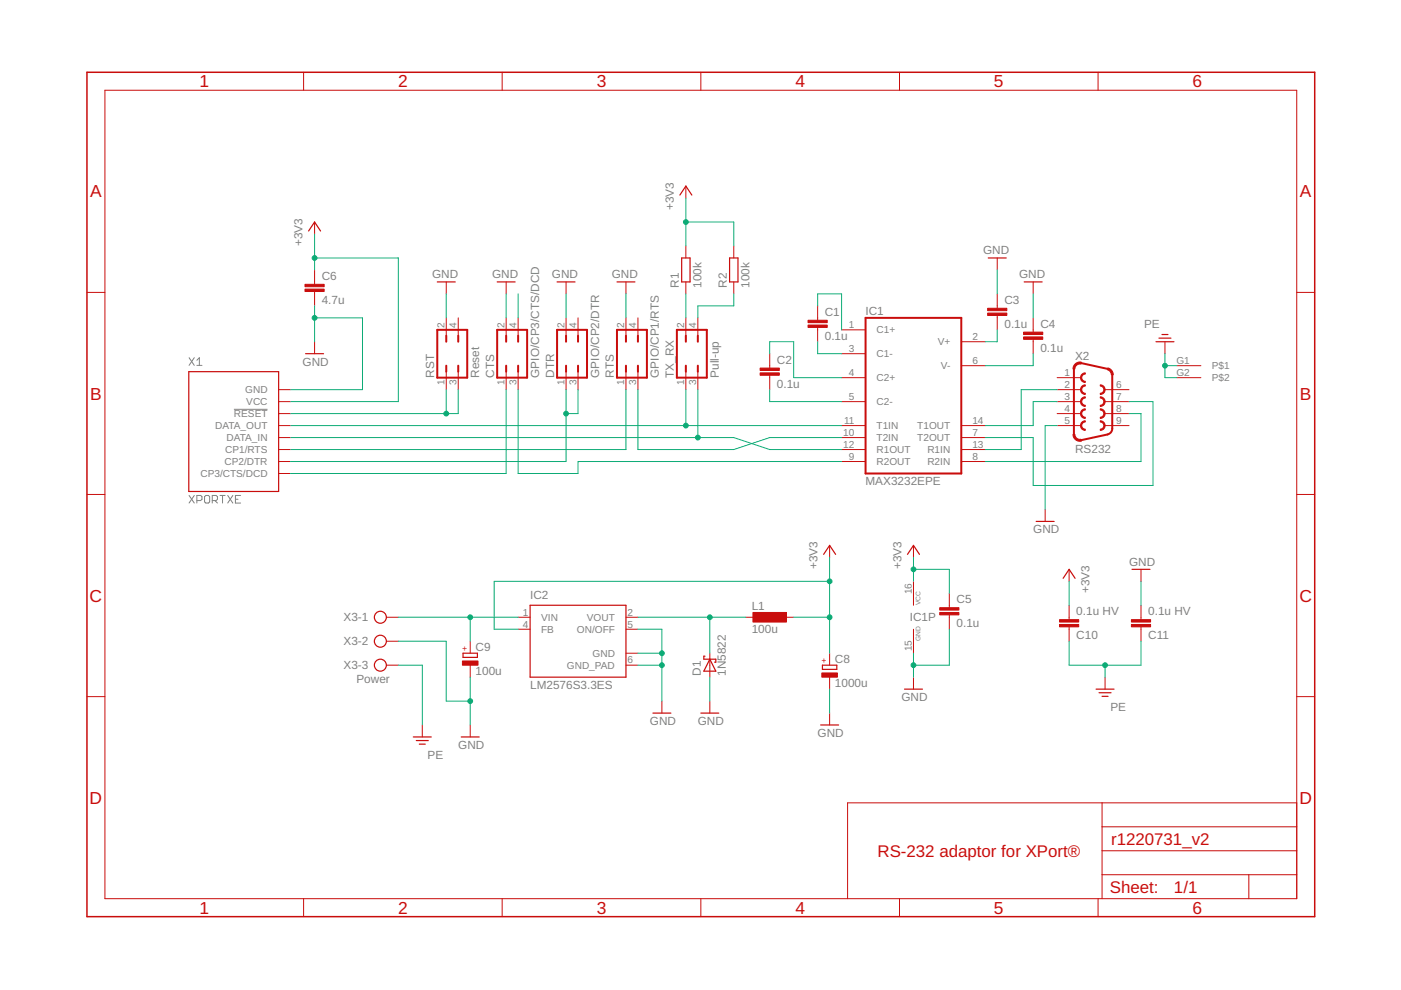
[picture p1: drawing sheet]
<svg xmlns="http://www.w3.org/2000/svg" width="297mm" height="210mm" viewBox="0 0 297 210" stroke-linecap="round" stroke-linejoin="round" font-family="sans-serif">
<g fill="none" stroke="#808080" stroke-width=".21">
<path d="M40.1 75.8l1.1 1.7M41.2 75.8l-1.1 1.7M41.7 76.4l.6-.6v1.7M41.7 77.5h1.1M49.6 86.8h7.1M40.1 105.1l1.1 1.6M41.2 105.1l-1.1 1.6M41.7 106.1h.8l.3-.2v-.6l-.3-.2h-.8v1.6M43.4 105.3l.2-.2h.6l.2 .2v1.1l-.2 .3h-.6l-.2-.3zM45 106.1h.8l.3-.2v-.6l-.3-.2h-.8v1.6M45.6 106.1l.5 .6M46.7 105.1h1"/>
<path d="M47.2 105.1v1.6M48.3 105.1l1.1 1.6M49.4 105.1l-1.1 1.6M49.9 105.9h.6M51 105.1h-1.1v1.6h1.1"/>
</g>
<g fill="none" stroke="#c90d0c" stroke-width=".21">
<path d="M22.2 19.1h252.7v171.4h-252.7zM64.4 15.3v3.8M106.5 15.3v3.8M148.6 15.3v3.8M190.7 15.3v3.8M232.8 15.3v3.8M145.4 39.5v2.5M66.7 47.1v2.5M66.7 57.2v3.1M94.6 59.8v2.5M107.3 59.8v2.5M120 59.8v2.5"/>
<path d="M132.7 59.8v2.5M145.4 52.2v2.5M145.4 59.8v2.5M155.6 52.2v2.5M155.6 59.8v2.5M211.4 54.7v2.5M219.1 59.8v2.5M18.4 62h3.8M66.7 61.8v3.1M66.7 72.5v2.5M94.6 67.4v3.8M94.6 78.8v3.8"/>
<path d="M97.2 67.4v3.8M97.2 78.8v3.8M107.3 67.4v3.8M107.3 78.8v3.8M109.9 67.4v3.8M109.9 78.8v3.8M120 67.4v3.8M120 78.8v3.8M122.6 67.4v3.8M122.6 78.8v3.8M132.7 67.4v3.8M132.7 78.8v3.8"/>
<path d="M135.3 67.4v3.8M135.3 78.8v3.8M145.4 67.4v3.8M145.4 78.8v3.8M148 67.4v3.8M148 78.8v3.8M163.2 75v3M163.2 79.6v3M173.4 64.9v3M173.4 69.4v3.1M178.4 69.9h5.1M178.4 75h5.1"/>
<path d="M203.8 72.5h5.1M203.8 77.5h5.1M211.4 62.3v3.1M211.4 66.9v3M219.1 67.4v3M219.1 71.9v3.1M247 72.5v2.5M249.5 77.5h5.1M274.9 62h3.8M59.1 82.6h2.5M59.1 85.2h2.5M59.1 87.7h2.5"/>
<path d="M59.1 90.2h2.5M59.1 92.8h2.5M59.1 95.3h2.5M59.1 97.9h2.5M178.4 85.2h5.1M178.4 90.2h5.1M178.4 92.8h5.1M178.4 95.3h5.1M178.4 97.9h5.1M178.4 80.1h5.1M203.8 90.2h5.1M203.8 92.8h5.1"/>
<path d="M203.8 95.3h5.1M203.8 97.9h5.1M224.1 82.6h5.1M224.1 85.2h5.1M224.1 87.7h5.1M224.1 90.2h5.1M224.1 80.1h5.1M234.3 82.6h5.1M234.3 85.2h5.1M234.3 87.7h5.1M234.3 90.2h5.1M249.5 80.1h5.1"/>
<path d="M18.4 104.8h3.8M59.1 100.4h2.5M175.9 115.6v2.6M193.7 115.6v2.6M221.6 108v2.6M274.9 104.8h3.8M81.9 130.9h2.6M81.9 136h2.6M99.7 136v2.5M109.9 130.9h2.5M109.9 133.4h2.5M132.7 130.9h2.6"/>
<path d="M132.7 133.4h2.6M132.7 138.5h2.6M150.5 138.5v5.1M158.1 130.9h2.6M165.7 130.9h2.6M175.9 138.5v2.5M193.7 123.3v5M193.7 133.4v5.1M201.3 125.8v3M201.3 130.4v3M226.7 120.7v2.6M226.7 128.3v3.1"/>
<path d="M226.7 132.9v3.1M241.9 120.7v2.6M241.9 128.3v3.1M241.9 132.9v3.1M18.4 147.7h3.8M81.9 141h2.6M89.5 153.7v2.6M99.7 141v2.6M99.7 153.7v2.6M132.7 141h2.6M140.3 148.7v2.5M150.5 148.7v2.5"/>
<path d="M175.9 143.6v2.5M175.9 151.2v2.5M193.7 143.6v2.5M234.3 143.6v2.5M274.9 147.7h3.8M233.7 170.2v20.3M233.7 175.3h41.2M274.9 170.2h-95.2v20.3M64.4 190.5v3.9M106.5 190.5v3.9M148.6 190.5v3.9M190.7 190.5v3.9"/>
<path d="M232.8 190.5v3.9M233.7 185.5h41.2M233.7 180.4h41.2M264.8 185.5v5"/>
</g>
<path d="M18.4 15.3h260.3v179.1h-260.3z" fill="none" stroke="#c90d0c" stroke-width=".32"/>
<g fill="none" stroke="#c90d0c" stroke-width=".25">
<path d="M65.4 49l1.3-1.9 1.3 1.9M92.7 59.8h3.8M105.4 59.8h3.8M118.1 59.8h3.8M130.8 59.8h3.8M144.1 41.4l1.3-1.9 1.3 1.9M144.5 54.7h1.8v5.1h-1.8zM154.7 54.7h1.8v5.1h-1.8zM209.5 54.7h3.8M217.1 59.8h3.9M40 78.8h19.1v25.4h-19.1zM64.8 75h3.8"/>
<path d="M245.1 72.5h3.8M245.7 71.7h2.6M246.4 70.9h1.2M174.6 117.5l1.3-1.9 1.3 1.9M192.4 117.5l1.3-1.9 1.2 1.9M219.7 110.6h3.8M98.2 138.5h3v.9h-3zM112.4 128.3h20.3v15.3h-20.3zM149.5 139.1h-.3v.7h2.6v.6h-.3M150.5 139.8l1.3 2.5h-2.6zM225.4 122.6l1.3-1.9 1.2 1.9M240 120.7h3.8"/>
<path d="M87.6 156.3h3.8M88.3 157h2.5M88.9 157.8h1.3M97.8 156.3h3.8M138.4 151.2h3.8M148.6 151.2h3.8M174 153.7h3.8M174.4 141h3v.9h-3zM191.8 146.1h3.8M232.4 146.1h3.8M233 146.9h2.6M233.7 147.6h1.2"/>
<circle cx="80.6" cy="130.9" r="1.27"/>
<circle cx="80.6" cy="136" r="1.27"/>
<circle cx="80.6" cy="141" r="1.27"/>
</g>
<g fill="none" stroke="#c90d0c" stroke-width=".42">
<path d="M92.7 69.9h6.4v10.2h-6.4zM94.6 71.2v1.3M94.6 77.5v1.3M97.2 71.2v1.3M97.2 77.5v1.3M105.4 69.9h6.4v10.2h-6.4zM107.3 71.2v1.3M107.3 77.5v1.3M109.9 71.2v1.3M109.9 77.5v1.3M118.1 69.9h6.4v10.2h-6.4zM120 71.2v1.3"/>
<path d="M120 77.5v1.3M122.6 71.2v1.3M122.6 77.5v1.3M130.8 69.9h6.4v10.2h-6.4zM132.7 71.2v1.3M132.7 77.5v1.3M135.3 71.2v1.3M135.3 77.5v1.3M143.5 69.9h6.4v10.2h-6.4zM145.4 71.2v1.3M145.4 77.5v1.3M148 71.2v1.3"/>
<path d="M148 77.5v1.3M183.5 67.4h20.3v33h-20.3zM227.7 78.2v13.9M229.2 77l5.6 1.2M235.8 79.5v11.4l-.1 .5-.4 .5-.5 .2-5.6 1.2"/>
</g>
<g fill="#c90d0c" stroke="#c90d0c" stroke-width=".21">
<path d="M229.4 81.9l.6-.3h.1v.3a.76 .76 0 0 0-.8 .7 .76 .76 0 0 0 .8 .8v.2a1.01 1.01 0 0 1-1-.6 1.01 1.01 0 0 1 .3-1.1z" fill-rule="evenodd"/>
<path d="M233.3 81.6a1.02 1.02 0 0 1 1 1 1.02 1.02 0 0 1-1 1v-.2a.76 .76 0 0 0 .7-.8 .76 .76 0 0 0-.7-.7z" fill-rule="evenodd"/>
<path d="M229.4 79.3l.6-.2h.1v.2a.76 .76 0 0 0-.8 .8 .76 .76 0 0 0 .8 .7v.3a1.01 1.01 0 0 1-1-.7 1.01 1.01 0 0 1 .3-1.1z" fill-rule="evenodd"/>
<path d="M233.3 86.7a1.02 1.02 0 0 1 1 1 1.02 1.02 0 0 1-1 1v-.2a.76 .76 0 0 0 .7-.8 .76 .76 0 0 0-.7-.8z" fill-rule="evenodd"/>
<path d="M229.4 84.4l.6-.3h.1v.3a.76 .76 0 0 0-.8 .8 .76 .76 0 0 0 .8 .7v.3a1.01 1.01 0 0 1-1-.7 1.01 1.01 0 0 1 .3-1.1z" fill-rule="evenodd"/>
<path d="M233.3 84.1a1.02 1.02 0 0 1 1 1.1 1.02 1.02 0 0 1-1 1v-.3a.76 .76 0 0 0 .7-.7 .76 .76 0 0 0-.7-.8z" fill-rule="evenodd"/>
<path d="M229.4 86.9l.6-.2h.1v.2a.76 .76 0 0 0-.8 .8 .76 .76 0 0 0 .8 .8v.2a1.01 1.01 0 0 1-1-.6 1.01 1.01 0 0 1 .3-1.2z" fill-rule="evenodd"/>
<path d="M233.3 89.2a1.02 1.02 0 0 1 1 1 1.02 1.02 0 0 1-1 1v-.2a.76 .76 0 0 0 .7-.8 .76 .76 0 0 0-.7-.7z" fill-rule="evenodd"/>
<path d="M229.4 89.5l.6-.3h.1v.3a.76 .76 0 0 0-.8 .7 .76 .76 0 0 0 .8 .8v.2a1.01 1.01 0 0 1-1-.6 1.01 1.01 0 0 1 .3-1.1z" fill-rule="evenodd"/>
<path d="M227.9 77.2l.6-.4h.8l-.1 .4-.8 .1-.4 .4-.1 .5h-.4l.1-.5z" fill-rule="evenodd"/>
<path d="M234.9 78l.4 .2 .5 .5 .2 .8h-.4l-.3-.8-.5-.3z" fill-rule="evenodd"/>
<path d="M227.5 92.1h.4l.1 .5 .4 .4 .8 .1 .1 .4a1.46 1.46 0 0 1-1.8-1.4z" fill-rule="evenodd"/>
</g>
<g fill="#c90d0c" stroke="#c90d0c" stroke-width=".21">
<path d="M171.3 68.9h4.1v.5h-4.1z"/>
<path d="M171.3 67.9h4.1v.5h-4.1z"/>
<path d="M161.2 79.1h4v.5h-4z"/>
<path d="M161.2 78h4v.5h-4z"/>
<path d="M209.4 66.4h4.1v.5h-4.1z"/>
<path d="M209.4 65.4h4.1v.5h-4.1z"/>
<path d="M217 71.4h4.1v.5h-4.1z"/>
<path d="M217 70.4h4.1v.5h-4.1z"/>
<path d="M199.2 129.9h4.1v.5h-4.1z"/>
<path d="M199.2 128.8h4.1v.5h-4.1z"/>
<path d="M64.7 61.3h4v.5h-4z"/>
<path d="M64.7 60.3h4v.5h-4z"/>
<path d="M174.2 142.7h3.3v.9h-3.3z"/>
<path d="M98 140.1h3.3v.9h-3.3z"/>
<path d="M224.6 131.4h4.1v.5h-4.1z"/>
<path d="M224.6 132.4h4.1v.5h-4.1z"/>
<path d="M239.9 131.4h4v.5h-4z"/>
<path d="M239.9 132.4h4v.5h-4z"/>
<path d="M159.6 129.9h7.2v2h-7.2z"/>
</g>
<g fill="none" stroke="#0dab76" stroke-width=".21">
<path d="M66.7 54.7h17.8v30.5h-22.9M66.7 49.6v7.6M145.4 42v10.2M145.4 47.1h10.2v5.1M211.4 57.2v5.1M66.7 67.4h10.2v15.2h-15.3M66.7 64.9v7.6M94.6 62.3v5.1M107.3 62.3v5.1M109.9 62.3v5.1M120 62.3v5.1M132.7 62.3v5.1"/>
<path d="M145.4 62.3v5.1M155.6 62.3v2.6h-7.6v2.5M163.2 75v-2.5h5.1v7.6h10.1M173.4 72.5v2.5h5M173.4 64.9v-2.6h5v7.6M211.4 69.9v2.6h-2.5M219.1 62.3v5.1M219.1 75v2.5h-10.2M247 75v5.1h2.5M247 77.5h2.5M61.6 90.2h116.8M61.6 92.8h94l7.6 2.5h15.2"/>
<path d="M94.6 82.6v5.1M97.2 82.6v5.1h-35.6M107.3 82.6v17.8h-45.7M109.9 82.6v17.8h12.7v-2.5h55.8M120 82.6v15.3h-58.4M122.6 82.6v5.1h-2.6M132.7 82.6v12.7h-71.1M135.3 82.6v12.7h20.3l7.6-2.5h15.2M145.4 82.6v7.6M148 82.6v10.2M163.2 82.6v2.6h15.2M224.1 85.2h-5v5h-10.2"/>
<path d="M224.1 90.2h-2.5v17.8M224.1 82.6h-7.6v12.7h-7.6M239.4 85.2h5.1v17.7h-25.4v-10.1h-10.2M239.4 87.7h2.5v10.2h-33M175.9 118.2v20.3M193.7 118.2v5.1M84.5 136h10.1v12.7h5.1M84.5 130.9h25.4M99.7 130.9v5.1M135.3 133.4h5v15.3M135.3 138.5h5M135.3 130.9h22.8"/>
<path d="M150.5 130.9v7.6M168.3 130.9h7.6M175.9 123.3h-71.1v10.1h5.1M193.7 138.5v5.1M193.7 120.7h7.6v5.1M201.3 133.4v7.6h-7.6M226.7 136v5h15.2v-5M226.7 123.3v5M241.9 123.3v5M84.5 141h5v12.7M99.7 143.6v10.1M135.3 141h5"/>
<path d="M150.5 143.6v5.1M175.9 146.1v5.1M234.3 141v2.6"/>
</g>
<g fill="#0dab76" stroke="#0dab76" stroke-width=".21">
<circle cx="193.7" cy="141" r=".51"/>
<circle cx="66.7" cy="67.4" r=".51"/>
<circle cx="99.7" cy="148.7" r=".51"/>
<circle cx="140.3" cy="138.5" r=".51"/>
<circle cx="140.3" cy="141" r=".51"/>
<circle cx="193.7" cy="120.7" r=".51"/>
<circle cx="145.4" cy="47.1" r=".51"/>
<circle cx="66.7" cy="54.7" r=".51"/>
<circle cx="175.9" cy="123.3" r=".51"/>
<circle cx="175.9" cy="130.9" r=".51"/>
<circle cx="145.4" cy="90.2" r=".51"/>
<circle cx="148" cy="92.8" r=".51"/>
<circle cx="150.5" cy="130.9" r=".51"/>
<circle cx="99.7" cy="130.9" r=".51"/>
<circle cx="94.6" cy="87.7" r=".51"/>
<circle cx="234.3" cy="141" r=".51"/>
<circle cx="247" cy="77.5" r=".51"/>
<circle cx="120" cy="87.7" r=".51"/>
</g>
<g font-size="3.7" fill="#c90d0c">
<text x="42.3" y="18.5">1</text>
<text x="84.4" y="18.5">2</text>
<text x="126.5" y="18.5">3</text>
<text x="168.6" y="18.5">4</text>
<text x="210.7" y="18.5">5</text>
<text x="252.9" y="18.5">6</text>
<text x="19.1" y="41.9">A</text>
<text x="275.6" y="41.9">A</text>
<text x="19.1" y="84.7">B</text>
<text x="275.6" y="84.7">B</text>
<text x="19" y="127.6">C</text>
<text x="275.5" y="127.6">C</text>
<text x="19" y="170.4">D</text>
<text x="275.5" y="170.4">D</text>
<text x="42.3" y="193.7">1</text>
<text x="84.4" y="193.7">2</text>
<text x="126.5" y="193.7">3</text>
<text x="168.6" y="193.7">4</text>
<text x="210.7" y="193.7">5</text>
<text x="252.9" y="193.7">6</text>
</g>
<g font-size="3.6" fill="#c90d0c">
<text x="235.6" y="179.1">r1220731_v2</text>
<text x="186" y="181.7">RS-232 adaptor for XPort®</text>
<text x="235.3" y="189.4">Sheet:</text>
<text x="248.9" y="189.3">1/1</text>
</g>
<g font-size="2.5" fill="#808080">
<text x="142.9" y="44.5" transform="rotate(-90 142.9 44.5)">+3V3</text>
<text x="64.1" y="52.1" transform="rotate(-90 64.1 52.1)">+3V3</text>
<text x="208.4" y="53.9">GND</text>
<text x="68.2" y="59.4">C6</text>
<text x="91.6" y="59">GND</text>
<text x="104.3" y="59">GND</text>
<text x="117" y="59">GND</text>
<text x="129.7" y="59">GND</text>
<text x="216.1" y="59">GND</text>
<text x="68.2" y="64.5">4.7u</text>
<text x="143.9" y="61" transform="rotate(-90 143.9 61)">R1</text>
<text x="148.7" y="61" transform="rotate(-90 148.7 61)">100k</text>
<text x="154.1" y="61" transform="rotate(-90 154.1 61)">R2</text>
<text x="158.9" y="61" transform="rotate(-90 158.9 61)">100k</text>
<text x="213" y="64.5">C3</text>
<text x="174.9" y="67">C1</text>
<text x="183.5" y="66.7">IC1</text>
<text x="213" y="69.5">0.1u</text>
<text x="220.6" y="69.5">C4</text>
<text x="242.6" y="69.5">PE</text>
<text x="64.1" y="77.5">GND</text>
<text x="164.7" y="77.2">C2</text>
<text x="174.9" y="72.1">0.1u</text>
<text x="220.6" y="74.6">0.1u</text>
<text x="227.9" y="76.3">X2</text>
<text x="92.1" y="80.1" transform="rotate(-90 92.1 80.1)">RST</text>
<text x="101.6" y="80.1" transform="rotate(-90 101.6 80.1)">Reset</text>
<text x="104.8" y="80.1" transform="rotate(-90 104.8 80.1)">CTS</text>
<text x="114.3" y="80.1" transform="rotate(-90 114.3 80.1)">GPIO/CP3/CTS/DCD</text>
<text x="117.5" y="80.1" transform="rotate(-90 117.5 80.1)">DTR</text>
<text x="127" y="80.1" transform="rotate(-90 127 80.1)">GPIO/CP2/DTR</text>
<text x="130.2" y="80.1" transform="rotate(-90 130.2 80.1)">RTS</text>
<text x="139.7" y="80.1" transform="rotate(-90 139.7 80.1)">GPIO/CP1/RTS</text>
<text x="142.9" y="80.1" transform="rotate(-90 142.9 80.1)">TX_RX</text>
<text x="152.4" y="80.1" transform="rotate(-90 152.4 80.1)">Pull-up</text>
<text x="164.7" y="82.2">0.1u</text>
<text x="227.9" y="96">RS232</text>
<text x="183.5" y="102.9">MAX3232EPE</text>
<text x="219.1" y="113.1">GND</text>
<text x="239.4" y="119.9">GND</text>
<text x="173.3" y="120.7" transform="rotate(-90 173.3 120.7)">+3V3</text>
<text x="191.1" y="120.7" transform="rotate(-90 191.1 120.7)">+3V3</text>
<text x="231" y="125.8" transform="rotate(-90 231 125.8)">+3V3</text>
<text x="72.8" y="131.8">X3-1</text>
<text x="112.4" y="127.1">IC2</text>
<text x="159.4" y="129.4">L1</text>
<text x="192.9" y="131.6">IC1P</text>
<text x="202.8" y="127.9">C5</text>
<text x="228.2" y="130.5">0.1u HV</text>
<text x="243.4" y="130.5">0.1u HV</text>
<text x="72.8" y="136.8">X3-2</text>
<text x="159.4" y="134.2">100u</text>
<text x="202.8" y="133">0.1u</text>
<text x="228.2" y="135.6">C10</text>
<text x="243.4" y="135.6">C11</text>
<text x="72.8" y="141.9">X3-3</text>
<text x="100.8" y="143.1">100u</text>
<text x="100.8" y="138">C9</text>
<text x="148.6" y="143.3" transform="rotate(-90 148.6 143.3)">D1</text>
<text x="153.9" y="143.3" transform="rotate(-90 153.9 143.3)">1N5822</text>
<text x="177" y="140.5">C8</text>
<text x="75.6" y="144.7">Power</text>
<text x="112.4" y="146.1">LM2576S3.3ES</text>
<text x="177" y="145.6">1000u</text>
<text x="191.1" y="148.6">GND</text>
<text x="137.8" y="153.7">GND</text>
<text x="148" y="153.7">GND</text>
<text x="235.4" y="150.8">PE</text>
<text x="90.7" y="161">PE</text>
<text x="97.2" y="158.8">GND</text>
<text x="173.3" y="156.3">GND</text>
</g>
<g font-size="2.1" fill="#808080">
<text x="94.3" y="69.6" transform="rotate(-90 94.3 69.6)">2</text>
<text x="96.8" y="69.6" transform="rotate(-90 96.8 69.6)">4</text>
<text x="107" y="69.6" transform="rotate(-90 107 69.6)">2</text>
<text x="109.5" y="69.6" transform="rotate(-90 109.5 69.6)">4</text>
<text x="119.7" y="69.6" transform="rotate(-90 119.7 69.6)">2</text>
<text x="122.2" y="69.6" transform="rotate(-90 122.2 69.6)">4</text>
<text x="132.4" y="69.6" transform="rotate(-90 132.4 69.6)">2</text>
<text x="134.9" y="69.6" transform="rotate(-90 134.9 69.6)">4</text>
<text x="145.1" y="69.6" transform="rotate(-90 145.1 69.6)">2</text>
<text x="147.6" y="69.6" transform="rotate(-90 147.6 69.6)">4</text>
<text x="180" y="69.6">1</text>
<text x="185.8" y="70.7">C1+</text>
<text x="180" y="74.6">3</text>
<text x="185.8" y="75.8">C1-</text>
<text x="198.8" y="73.2">V+</text>
<text x="206.2" y="72.1">2</text>
<text x="206.2" y="77.2">6</text>
<text x="249.4" y="77.2">G1</text>
<text x="52" y="83.4">GND</text>
<text x="94.3" y="81.6" transform="rotate(-90 94.3 81.6)">1</text>
<text x="96.8" y="81.6" transform="rotate(-90 96.8 81.6)">3</text>
<text x="107" y="81.6" transform="rotate(-90 107 81.6)">1</text>
<text x="109.5" y="81.6" transform="rotate(-90 109.5 81.6)">3</text>
<text x="119.7" y="81.6" transform="rotate(-90 119.7 81.6)">1</text>
<text x="122.2" y="81.6" transform="rotate(-90 122.2 81.6)">3</text>
<text x="132.4" y="81.6" transform="rotate(-90 132.4 81.6)">1</text>
<text x="134.9" y="81.6" transform="rotate(-90 134.9 81.6)">3</text>
<text x="145.1" y="81.6" transform="rotate(-90 145.1 81.6)">1</text>
<text x="147.6" y="81.6" transform="rotate(-90 147.6 81.6)">3</text>
<text x="180" y="79.7">4</text>
<text x="185.8" y="80.8">C2+</text>
<text x="199.5" y="78.3">V-</text>
<text x="225.7" y="79.7">1</text>
<text x="225.7" y="82.3">2</text>
<text x="236.6" y="82.3">6</text>
<text x="249.4" y="79.7">G2</text>
<text x="257" y="78.3">P$1</text>
<text x="257" y="80.8">P$2</text>
<text x="49.6" y="88.5">RESET</text>
<text x="52.2" y="85.9">VCC</text>
<text x="178.9" y="89.9">11</text>
<text x="180" y="84.8">5</text>
<text x="185.8" y="85.9">C2-</text>
<text x="206.2" y="89.9">14</text>
<text x="225.7" y="84.8">3</text>
<text x="225.7" y="87.3">4</text>
<text x="225.7" y="89.9">5</text>
<text x="236.6" y="84.8">7</text>
<text x="236.6" y="87.3">8</text>
<text x="236.6" y="89.9">9</text>
<text x="45.6" y="91">DATA_OUT</text>
<text x="48" y="93.5">DATA_IN</text>
<text x="178.8" y="92.4">10</text>
<text x="178.8" y="95">12</text>
<text x="185.8" y="91">T1IN</text>
<text x="185.8" y="93.5">T2IN</text>
<text x="194.5" y="91">T1OUT</text>
<text x="194.5" y="93.5">T2OUT</text>
<text x="206.2" y="92.4">7</text>
<text x="206.2" y="95">13</text>
<text x="42.5" y="101.2">CP3/CTS/DCD</text>
<text x="47.6" y="98.6">CP2/DTR</text>
<text x="47.7" y="96.1">CP1/RTS</text>
<text x="180" y="97.5">9</text>
<text x="185.8" y="96.1">R1OUT</text>
<text x="185.8" y="98.6">R2OUT</text>
<text x="196.6" y="96.1">R1IN</text>
<text x="196.6" y="98.6">R2IN</text>
<text x="206.2" y="97.5">8</text>
<text x="193.3" y="126" transform="rotate(-90 193.3 126)">16</text>
<text x="110.9" y="130.5">1</text>
<text x="114.7" y="131.6">VIN</text>
<text x="124.4" y="131.6">VOUT</text>
<text x="133.1" y="130.5">2</text>
<text x="110.9" y="133.1">4</text>
<text x="114.7" y="134.2">FB</text>
<text x="122.3" y="134.2">ON/OFF</text>
<text x="133.1" y="133.1">5</text>
<text x="120.2" y="141.8">GND_PAD</text>
<text x="125.6" y="139.2">GND</text>
<text x="133.1" y="140.7">6</text>
<text x="193.3" y="138.1" transform="rotate(-90 193.3 138.1)">15</text>
</g>
<g font-size="1.8" fill="#c90d0c">
<text x="99.1" y="138.1" transform="rotate(-90 99.1 138.1)">+</text>
<text x="175.3" y="140.6" transform="rotate(-90 175.3 140.6)">+</text>
</g>
<g font-size="1.4" fill="#808080">
<text x="195.2" y="128.3" transform="rotate(-90 195.2 128.3)">VCC</text>
<text x="195.2" y="135.9" transform="rotate(-90 195.2 135.9)">GND</text>
</g>
</svg>
